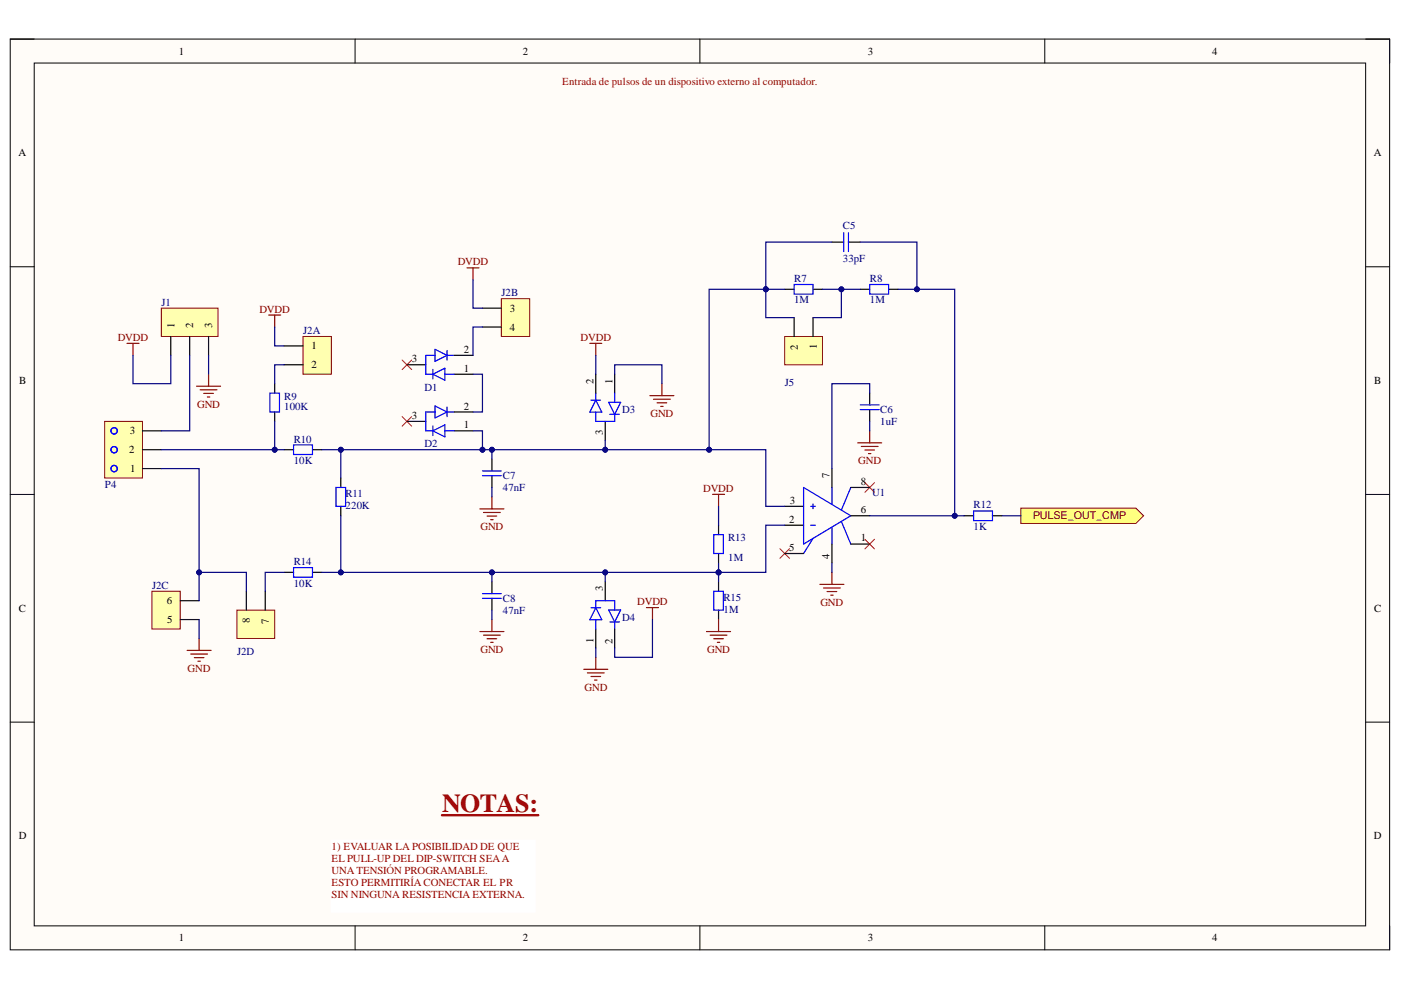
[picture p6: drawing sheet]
<svg xmlns="http://www.w3.org/2000/svg" width="297mm" height="210mm" viewBox="0 0 297 210" stroke-linecap="round" stroke-linejoin="round" font-family="sans-serif">
<path d="M2.2 8.3h292.4v193.1h-292.4z" fill-rule="evenodd" fill="#fffcf8"/>
<path d="M2.2 8.3h292.4v193.1h-292.4z" fill="none" stroke="#000" stroke-width=".21"/>
<path d="M7.3 13.4h282.2v182.9h-282.2z" fill-rule="evenodd" fill="#fffcf8"/>
<g fill="none" stroke="#000" stroke-width=".21">
<path d="M2.2 8.3h5.1M7.3 13.4h282.2v182.9h-282.2zM75.3 8.3v5.1M148.4 8.3v5.1M221.5 8.3v5.1M289.5 8.3h5.1v5.1M2.2 56.6h5.1M289.5 56.6h5.1M2.2 104.8h5.1M289.5 104.8h5.1M2.2 153.1h5.1M289.5 153.1h5.1"/>
<path d="M75.3 196.3v5.1M148.4 196.3v5.1M221.5 196.3v5.1M294.6 196.3v5.1"/>
</g>
<path d="M70.3 178.1h43.2v15.3h-43.2z" fill-rule="evenodd" fill="#fff"/>
<path d="M70.3 178.1h43.2v15.3h-43.2z" fill="none" stroke="#fff" stroke-width=".21"/>
<path d="M93.7 172.8h20.4" fill="none" stroke="#900" stroke-width=".51"/>
<path d="M216.4 107.7h24.4l1.7 1.7-1.7 1.6h-24.4z" fill-rule="evenodd" fill="#ffff80"/>
<path d="M216.4 107.7h24.4l1.7 1.7-1.7 1.6h-24.4z" fill="none" stroke="#800000" stroke-width=".21"/>
<g fill="none" stroke="#800000" stroke-width=".25">
<path d="M99 56.8h2.6M100.3 56.8v2.5M26.9 72.8h2.6M28.2 72.8v2.5M44.2 79.3v2.6M57 66.8h2.5M58.2 66.8v2.5M125 72.8h2.6M126.3 72.8v2.5M41.7 81.9h5.1M42.4 82.6h3.6M43.2 83.4h2"/>
<path d="M44 84.2h.5M137.8 83.9h5.1M138.6 84.6h3.5M139.3 85.4h2.1M140.1 86.2h.5M140.3 81.3v2.6M181.9 93.9h5M182.6 94.7h3.6M183.4 95.4h2M184.1 96.2h.5M184.4 91.3v2.6M101.8 107.9h5"/>
<path d="M102.5 108.7h3.6M103.3 109.4h2M104 110.2h.5M104.3 105.4v2.5M151.1 104.8h2.5M152.3 104.8v2.6M39.7 137.9h5.1M40.4 138.7h3.6M41.2 139.4h2M42.2 135.4v2.5M101.8 133.9h5M102.5 134.7h3.6"/>
<path d="M103.3 135.4h2M104 136.2h.5M104.3 131.4v2.5M126.3 139.4v2.5M137.1 128.8h2.5M138.3 128.8v2.6M149.8 133.9h5.1M150.6 134.7h3.5M151.3 135.4h2.1M152.1 136.2h.5M152.3 131.4v2.5M173.8 123.9h5.1"/>
<path d="M174.6 124.7h3.6M175.4 125.4h2M176.1 126.2h.5M176.4 121.4v2.5M42 140.2h.5M123.8 141.9h5.1M124.5 142.7h3.6M125.3 143.4h2M126.1 144.2h.5"/>
</g>
<g fill="none" stroke="#000" stroke-width=".25">
<path d="M176.4 51.3h2.5M179.9 51.3h2.5M166.4 61.3h2M172.4 61.3h2M182.4 61.3h2M188.4 61.3h2M58.2 81.3v2M58.2 87.3v2M60.2 95.3h2M66.2 95.3h2M104.3 97.3v2.6M184.4 83.3v2.6"/>
<path d="M184.4 86.8v2.6M72.3 101.4v2M72.3 107.4v2M104.3 100.9v2.5M152.3 111.4v2M152.3 117.4v2M204.4 109.4h2M210.4 109.4h2M60.2 121.4h2M66.2 121.4h2M104.3 123.4v2.5M104.3 126.9v2.5"/>
<path d="M152.3 123.4v2M152.3 129.4v2"/>
</g>
<g fill="none" stroke="#00f" stroke-width=".25">
<path d="M178.9 49.3v4M179.9 49.3v4M168.4 60.3h4v2.1h-4zM184.4 60.3h4v2.1h-4zM57.2 83.3h2.1v4h-2.1zM62.2 94.3h4v2.1h-4zM102.3 99.9h4M182.4 86.8h4M182.4 85.9h4M71.2 103.4h2.1v4h-2.1zM102.3 100.9h4M151.3 113.4h2.1v4h-2.1z"/>
<path d="M206.4 108.3h4v2.1h-4zM62.2 120.3h4v2.1h-4zM102.3 126.9h4M102.3 125.9h4M151.3 125.4h2.1v4h-2.1z"/>
</g>
<path d="M34.2 65.3h12v6h-12z" fill-rule="evenodd" fill="#ffffb0"/>
<path d="M34.2 65.3h12v6h-12z" fill="none" stroke="#800000" stroke-width=".21"/>
<path d="M36.2 71.3v4M40.2 71.3v4M44.2 71.3v4" fill="none" stroke="#000" stroke-width=".25"/>
<path d="M85.3 76.3l2 2.1M87.3 76.3l-2 2.1M85.3 88.3l2 2.1M87.3 88.3l-2 2.1M165.4 116.3l2 2.1M167.4 116.3l-2 2.1M183.4 102.3l2 2.1M183.4 114.3l2 2.1M185.4 102.3l-2 2.1M185.4 114.3l-2 2.1" fill="none" stroke="#f00" stroke-width=".21"/>
<path d="M64.2 71.3h6.1v8h-6.1z" fill-rule="evenodd" fill="#ffffb0"/>
<path d="M64.2 71.3h6.1v8h-6.1z" fill="none" stroke="#800000" stroke-width=".21"/>
<path d="M60.2 73.3h4M60.2 77.3h4" fill="none" stroke="#000" stroke-width=".25"/>
<path d="M32.2 125.4h6v8h-6z" fill-rule="evenodd" fill="#ffffb0"/>
<path d="M32.2 125.4h6v8h-6z" fill="none" stroke="#800000" stroke-width=".21"/>
<path d="M38.2 131.4h4M38.2 127.4h4" fill="none" stroke="#000" stroke-width=".25"/>
<path d="M50.2 129.4h8v6h-8z" fill-rule="evenodd" fill="#ffffb0"/>
<path d="M50.2 129.4h8v6h-8z" fill="none" stroke="#800000" stroke-width=".21"/>
<path d="M52.2 125.4v4M56.2 125.4v4" fill="none" stroke="#000" stroke-width=".25"/>
<path d="M106.3 63.3h6v8h-6z" fill-rule="evenodd" fill="#ffffb0"/>
<path d="M106.3 63.3h6v8h-6z" fill="none" stroke="#800000" stroke-width=".21"/>
<path d="M102.3 65.3h4M102.3 69.3h4" fill="none" stroke="#000" stroke-width=".25"/>
<path d="M22.2 89.3h8v12.1h-8z" fill-rule="evenodd" fill="#ffffb0"/>
<path d="M22.2 89.3h8v12.1h-8z" fill="none" stroke="#800000" stroke-width=".21"/>
<g fill="none" stroke="#00f" stroke-width=".25">
<path d="M170.4 103.4l10 6-10 6zM171.9 111.4h1M171.9 107.4h1M172.4 106.9v1M172.4 114.2l-2 3.2M176.4 103.4v3.6M176.4 111.8v3.6M178.4 110.6l2 4.8M180.4 103.4l-2 4.8"/>
<circle cx="24.2" cy="95.4" r=".67"/>
<circle cx="24.2" cy="91.3" r=".67"/>
<circle cx="24.2" cy="99.4" r=".67"/>
</g>
<path d="M30.2 99.4h4M30.2 95.3h4M30.2 91.3h4M176.4 99.4v4M166.4 107.4h4M166.4 111.4h4M166.4 117.4h4M176.4 115.4v4M180.4 109.4h4M180.4 103.4h4M180.4 115.4h4" fill="none" stroke="#000" stroke-width=".25"/>
<path d="M166.4 71.3h8v6h-8z" fill-rule="evenodd" fill="#ffffb0"/>
<path d="M166.4 71.3h8v6h-8z" fill="none" stroke="#800000" stroke-width=".21"/>
<g fill="none" stroke="#000" stroke-width=".25">
<path d="M86.3 77.3h4M96.3 79.3h4M96.3 75.3h4M126.3 79.3v4M130.3 79.3v4M168.4 67.3v4M172.4 67.3v4M86.3 89.3h4M96.3 91.3h4M96.3 87.3h4M128.3 89.3v4.1M126.3 133.4v4"/>
<path d="M128.3 123.4v4M130.3 133.4v4"/>
</g>
<g fill="none" stroke="#00f" stroke-width=".25">
<path d="M91.8 79.3l2.5-1.2v2.5zM91.8 78.3v2M92.2 74.1l2.6 1.2-2.6 1.3zM92.3 75.3h-2v4h1.5M94.3 79.3h2M94.8 74.3v2M94.8 75.3h1.5M91.8 91.3l2.5-1.2v2.5zM91.8 90.3v2M92.2 86.1l2.6 1.2-2.6 1.3zM92.3 87.3h-2v4h1.5M94.3 91.3h2"/>
<path d="M94.8 86.3v2M94.8 87.3h1.5M125.3 84.8h2M126.3 87.3v2h4v-1.5M126.3 84.8l1.3 2.6h-2.6zM126.3 83.3v1.5M129.1 85.3h2.5l-1.3 2.5zM129.3 87.8h2M130.3 83.3v2M125.3 128.9h2.1M126.3 128.9v-1.5h4v2M126.3 131.4v2"/>
<path d="M126.3 128.9l1.3 2.5h-2.6zM129.1 129.3h2.5l-1.3 2.6zM129.3 131.9h2.1M130.3 131.9v1.5"/>
</g>
<path d="M28.2 75.3v6h8v-6M34.2 99.4h8v22h10v4M176.4 119.4v2" fill="none" stroke="#000080" stroke-width=".25"/>
<circle cx="42.2" cy="121.4" r=".51" fill="#000080"/>
<circle cx="42.2" cy="121.4" r=".51" fill="none" stroke="#000080" stroke-width=".21"/>
<path d="M58.2 89.3v6h-24" fill="none" stroke="#000080" stroke-width=".25"/>
<circle cx="58.2" cy="95.3" r=".51" fill="#000080"/>
<circle cx="58.2" cy="95.3" r=".51" fill="none" stroke="#000080" stroke-width=".21"/>
<path d="M40.2 75.3v16h-6M58.2 95.3h2M60.2 121.4h-4v4" fill="none" stroke="#000080" stroke-width=".25"/>
<circle cx="58.2" cy="95.3" r=".51" fill="#000080"/>
<circle cx="58.2" cy="95.3" r=".51" fill="none" stroke="#000080" stroke-width=".21"/>
<path d="M58.2 69.3v4h2M60.2 77.3h-2v4M72.3 109.4v12h-4.1" fill="none" stroke="#000080" stroke-width=".25"/>
<circle cx="72.3" cy="121.4" r=".51" fill="#000080"/>
<circle cx="72.3" cy="121.4" r=".51" fill="none" stroke="#000080" stroke-width=".21"/>
<path d="M68.2 95.3h94.2v12.1h4" fill="none" stroke="#000080" stroke-width=".25"/>
<circle cx="150.4" cy="95.3" r=".51" fill="#000080"/>
<circle cx="150.4" cy="95.3" r=".51" fill="none" stroke="#000080" stroke-width=".21"/>
<circle cx="128.3" cy="95.3" r=".51" fill="#000080"/>
<circle cx="128.3" cy="95.3" r=".51" fill="none" stroke="#000080" stroke-width=".21"/>
<circle cx="104.3" cy="95.3" r=".51" fill="#000080"/>
<circle cx="104.3" cy="95.3" r=".51" fill="none" stroke="#000080" stroke-width=".21"/>
<circle cx="102.3" cy="95.3" r=".51" fill="#000080"/>
<circle cx="102.3" cy="95.3" r=".51" fill="none" stroke="#000080" stroke-width=".21"/>
<circle cx="72.3" cy="95.3" r=".51" fill="#000080"/>
<circle cx="72.3" cy="95.3" r=".51" fill="none" stroke="#000080" stroke-width=".21"/>
<path d="M166.4 111.4h-4v10h-90.1" fill="none" stroke="#000080" stroke-width=".25"/>
<circle cx="72.3" cy="121.4" r=".51" fill="#000080"/>
<circle cx="72.3" cy="121.4" r=".51" fill="none" stroke="#000080" stroke-width=".21"/>
<circle cx="104.3" cy="121.4" r=".51" fill="#000080"/>
<circle cx="104.3" cy="121.4" r=".51" fill="none" stroke="#000080" stroke-width=".21"/>
<circle cx="128.3" cy="121.4" r=".51" fill="#000080"/>
<circle cx="128.3" cy="121.4" r=".51" fill="none" stroke="#000080" stroke-width=".21"/>
<circle cx="152.4" cy="121.4" r=".51" fill="#000080"/>
<circle cx="152.4" cy="121.4" r=".51" fill="none" stroke="#000080" stroke-width=".21"/>
<path d="M100.3 91.3h2v4" fill="none" stroke="#000080" stroke-width=".25"/>
<circle cx="102.3" cy="95.3" r=".51" fill="#000080"/>
<circle cx="102.3" cy="95.3" r=".51" fill="none" stroke="#000080" stroke-width=".21"/>
<path d="M100.3 59.3v6h2M100.3 79.3h2v8h-2M102.3 69.3h-2v6M130.3 79.3v-2h10v4M162.4 61.3h-12.1v34M138.3 131.4v8h-8v-2" fill="none" stroke="#000080" stroke-width=".25"/>
<circle cx="162.4" cy="61.3" r=".51" fill="#000080"/>
<circle cx="162.4" cy="61.3" r=".51" fill="none" stroke="#000080" stroke-width=".21"/>
<circle cx="150.4" cy="95.3" r=".51" fill="#000080"/>
<circle cx="150.4" cy="95.3" r=".51" fill="none" stroke="#000080" stroke-width=".21"/>
<path d="M176.4 51.3h-14v16h6" fill="none" stroke="#000080" stroke-width=".25"/>
<circle cx="162.4" cy="61.3" r=".51" fill="#000080"/>
<circle cx="162.4" cy="61.3" r=".51" fill="none" stroke="#000080" stroke-width=".21"/>
<path d="M162.4 61.3h4" fill="none" stroke="#000080" stroke-width=".25"/>
<circle cx="162.4" cy="61.3" r=".51" fill="#000080"/>
<circle cx="162.4" cy="61.3" r=".51" fill="none" stroke="#000080" stroke-width=".21"/>
<path d="M174.4 61.3h4v6h-6" fill="none" stroke="#000080" stroke-width=".25"/>
<circle cx="178.4" cy="61.3" r=".51" fill="#000080"/>
<circle cx="178.4" cy="61.3" r=".51" fill="none" stroke="#000080" stroke-width=".21"/>
<path d="M178.4 61.3h4M184.4 83.3v-1.9h-8v18" fill="none" stroke="#000080" stroke-width=".25"/>
<circle cx="178.4" cy="61.3" r=".51" fill="#000080"/>
<circle cx="178.4" cy="61.3" r=".51" fill="none" stroke="#000080" stroke-width=".21"/>
<path d="M182.4 51.3h12v10" fill="none" stroke="#000080" stroke-width=".25"/>
<circle cx="194.4" cy="61.3" r=".51" fill="#000080"/>
<circle cx="194.4" cy="61.3" r=".51" fill="none" stroke="#000080" stroke-width=".21"/>
<path d="M190.4 61.3h12v48.1h-18" fill="none" stroke="#000080" stroke-width=".25"/>
<circle cx="202.4" cy="109.4" r=".51" fill="#000080"/>
<circle cx="202.4" cy="109.4" r=".51" fill="none" stroke="#000080" stroke-width=".21"/>
<circle cx="194.4" cy="61.3" r=".51" fill="#000080"/>
<circle cx="194.4" cy="61.3" r=".51" fill="none" stroke="#000080" stroke-width=".21"/>
<path d="M202.4 109.4h2" fill="none" stroke="#000080" stroke-width=".25"/>
<circle cx="202.4" cy="109.4" r=".51" fill="#000080"/>
<circle cx="202.4" cy="109.4" r=".51" fill="none" stroke="#000080" stroke-width=".21"/>
<path d="M212.4 109.4h4M42.2 121.4v6M42.2 131.4v4" fill="none" stroke="#000080" stroke-width=".25"/>
<circle cx="42.2" cy="121.4" r=".51" fill="#000080"/>
<circle cx="42.2" cy="121.4" r=".51" fill="none" stroke="#000080" stroke-width=".21"/>
<path d="M44.2 75.3v4M72.3 95.3v6.1" fill="none" stroke="#000080" stroke-width=".25"/>
<circle cx="72.3" cy="95.3" r=".51" fill="#000080"/>
<circle cx="72.3" cy="95.3" r=".51" fill="none" stroke="#000080" stroke-width=".21"/>
<path d="M104.3 121.4v2M104.3 129.4v2" fill="none" stroke="#000080" stroke-width=".25"/>
<circle cx="104.3" cy="121.4" r=".51" fill="#000080"/>
<circle cx="104.3" cy="121.4" r=".51" fill="none" stroke="#000080" stroke-width=".21"/>
<path d="M104.3 95.3v2M104.3 103.4v2" fill="none" stroke="#000080" stroke-width=".25"/>
<circle cx="104.3" cy="95.3" r=".51" fill="#000080"/>
<circle cx="104.3" cy="95.3" r=".51" fill="none" stroke="#000080" stroke-width=".21"/>
<path d="M126.3 75.3v4M126.3 137.4v2M128.3 121.4v2" fill="none" stroke="#000080" stroke-width=".25"/>
<circle cx="128.3" cy="121.4" r=".51" fill="#000080"/>
<circle cx="128.3" cy="121.4" r=".51" fill="none" stroke="#000080" stroke-width=".21"/>
<path d="M128.3 93.4v1.9" fill="none" stroke="#000080" stroke-width=".25"/>
<circle cx="128.3" cy="95.3" r=".51" fill="#000080"/>
<circle cx="128.3" cy="95.3" r=".51" fill="none" stroke="#000080" stroke-width=".21"/>
<path d="M152.3 121.4v2" fill="none" stroke="#000080" stroke-width=".25"/>
<circle cx="152.4" cy="121.4" r=".51" fill="#000080"/>
<circle cx="152.4" cy="121.4" r=".51" fill="none" stroke="#000080" stroke-width=".21"/>
<path d="M152.3 119.4v2" fill="none" stroke="#000080" stroke-width=".25"/>
<circle cx="152.4" cy="121.4" r=".51" fill="#000080"/>
<circle cx="152.4" cy="121.4" r=".51" fill="none" stroke="#000080" stroke-width=".21"/>
<path d="M184.4 89.4v1.9M152.3 107.4v4" fill="none" stroke="#000080" stroke-width=".25"/>
<text font-size="5.5" fill="#900" x="93.7" y="172.2">NOTAS:</text>
<g font-size="2.3">
<text x="37.9" y="11.6">1</text>
<text x="110.8" y="11.6">2</text>
<text x="184" y="11.6">3</text>
<text x="257" y="11.6">4</text>
<text x="3.9" y="33.1">A</text>
<text x="291.3" y="33.1">A</text>
<text x="37" y="69.6" transform="rotate(-90 37 69.6)">1</text>
<text x="40.9" y="69.6" transform="rotate(-90 40.9 69.6)">2</text>
<text x="45" y="69.6" transform="rotate(-90 45 69.6)">3</text>
<text x="108.1" y="66.1">3</text>
<text x="108.1" y="70.1">4</text>
<text x="66.1" y="74.1">1</text>
<text x="87.3" y="76.9">3</text>
<text x="98.3" y="74.8">2</text>
<text x="169.1" y="74.1" transform="rotate(-90 169.1 74.1)">2</text>
<text x="173.2" y="74" transform="rotate(-90 173.2 74)">1</text>
<text x="4.1" y="81.4">B</text>
<text x="66.1" y="78.1">2</text>
<text x="98.3" y="78.8">1</text>
<text x="125.8" y="81.3" transform="rotate(-90 125.8 81.3)">2</text>
<text x="129.9" y="81.3" transform="rotate(-90 129.9 81.3)">1</text>
<text x="291.4" y="81.4">B</text>
<text x="87.3" y="88.9">3</text>
<text x="98.3" y="86.8">2</text>
<text x="27.5" y="92.1">3</text>
<text x="98.3" y="90.8">1</text>
<text x="127.8" y="92.3" transform="rotate(-90 127.8 92.3)">3</text>
<text x="27.4" y="96.1">2</text>
<text x="27.6" y="100.1">1</text>
<text x="175.9" y="101.3" transform="rotate(-90 175.9 101.3)">7</text>
<text x="167.4" y="106.9">3</text>
<text x="182.5" y="102.8">8</text>
<text x="167.3" y="110.8">2</text>
<text x="182.5" y="108.8">6</text>
<text x="167.3" y="116.8">5</text>
<text x="175.9" y="118.4" transform="rotate(-90 175.9 118.4)">4</text>
<text x="182.5" y="114.8">1</text>
<text x="127.8" y="125.3" transform="rotate(-90 127.8 125.3)">3</text>
<text x="4" y="129.7">C</text>
<text x="35.4" y="128.1">6</text>
<text x="291.4" y="129.7">C</text>
<text x="35.4" y="132.1">5</text>
<text x="53" y="132.1" transform="rotate(-90 53 132.1)">8</text>
<text x="57" y="132.2" transform="rotate(-90 57 132.2)">7</text>
<text x="125.8" y="136.3" transform="rotate(-90 125.8 136.3)">1</text>
<text x="129.9" y="136.4" transform="rotate(-90 129.9 136.4)">2</text>
<text x="4" y="178">D</text>
<text x="291.3" y="178">D</text>
<text x="37.9" y="199.6">1</text>
<text x="110.8" y="199.6">2</text>
<text x="184" y="199.6">3</text>
<text x="257" y="199.6">4</text>
</g>
<text font-size="2.3" fill="#980000" x="119.2" y="17.9">Entrada de pulsos de un dispositivo externo al computador.</text>
<g font-size="2.3" fill="#000080">
<text x="178.7" y="48.5">C5</text>
<text x="168.4" y="59.8">R7</text>
<text x="178.7" y="55.6">33pF</text>
<text x="184.4" y="59.8">R8</text>
<text x="34.3" y="64.8">J1</text>
<text x="106.3" y="62.8">J2B</text>
<text x="168.4" y="64.3">1M</text>
<text x="184.4" y="64.3">1M</text>
<text x="64.3" y="70.8">J2A</text>
<text x="90" y="82.9">D1</text>
<text x="166.4" y="81.9">J5</text>
<text x="60.2" y="84.8">R9</text>
<text x="60.2" y="86.8">100K</text>
<text x="131.9" y="87.7">D3</text>
<text x="186.6" y="87.6">C6</text>
<text x="62.3" y="93.8">R10</text>
<text x="90" y="94.9">D2</text>
<text x="186.6" y="90.1">1uF</text>
<text x="62.3" y="98.4">10K</text>
<text x="106.6" y="101.6">C7</text>
<text x="22.3" y="103.4">P4</text>
<text x="73.3" y="105.3">R11</text>
<text x="73.3" y="107.9">220K</text>
<text x="106.6" y="104.2">47nF</text>
<text x="184.9" y="105.1">U1</text>
<text x="206.4" y="107.8">R12</text>
<text x="206.4" y="112.4">1K</text>
<text x="62.3" y="119.8">R14</text>
<text x="154.4" y="114.8">R13</text>
<text x="154.4" y="118.9">1M</text>
<text x="32.2" y="124.9">J2C</text>
<text x="62.3" y="124.4">10K</text>
<text x="106.6" y="127.7">C8</text>
<text x="106.6" y="130.2">47nF</text>
<text x="131.9" y="131.6">D4</text>
<text x="153.4" y="127.4">R15</text>
<text x="153.4" y="129.9">1M</text>
<text x="50.3" y="138.8">J2D</text>
</g>
<g font-size="2.3" fill="#800000">
<text x="97" y="56.2">DVDD</text>
<text x="55" y="66.3">DVDD</text>
<text x="25" y="72.3">DVDD</text>
<text x="123.1" y="72.3">DVDD</text>
<text x="41.8" y="86.4">GND</text>
<text x="137.9" y="88.4">GND</text>
<text x="182" y="98.4">GND</text>
<text x="149.1" y="104.3">DVDD</text>
<text x="101.9" y="112.4">GND</text>
<text x="219" y="110.1">PULSE_OUT_CMP</text>
<text x="135.1" y="128.3">DVDD</text>
<text x="173.9" y="128.4">GND</text>
<text x="39.8" y="142.4">GND</text>
<text x="101.9" y="138.5">GND</text>
<text x="149.9" y="138.5">GND</text>
<text x="123.9" y="146.4">GND</text>
</g>
<g font-size="2.3" fill="#900">
<text x="70.3" y="180.2">1) EVALUAR LA POSIBILIDAD DE QUE</text>
<text x="70.3" y="182.7">EL PULL-UP DEL DIP-SWITCH SEAA</text>
<text x="70.3" y="185.2">UNA TENSIÓN PROGRAMABLE.</text>
<text x="70.3" y="187.8">ESTO PERMITIRÍA CONECTAR EL PR</text>
<text x="70.3" y="190.3">SIN NINGUNA RESISTENCIA EXTERNA.</text>
</g>
</svg>
